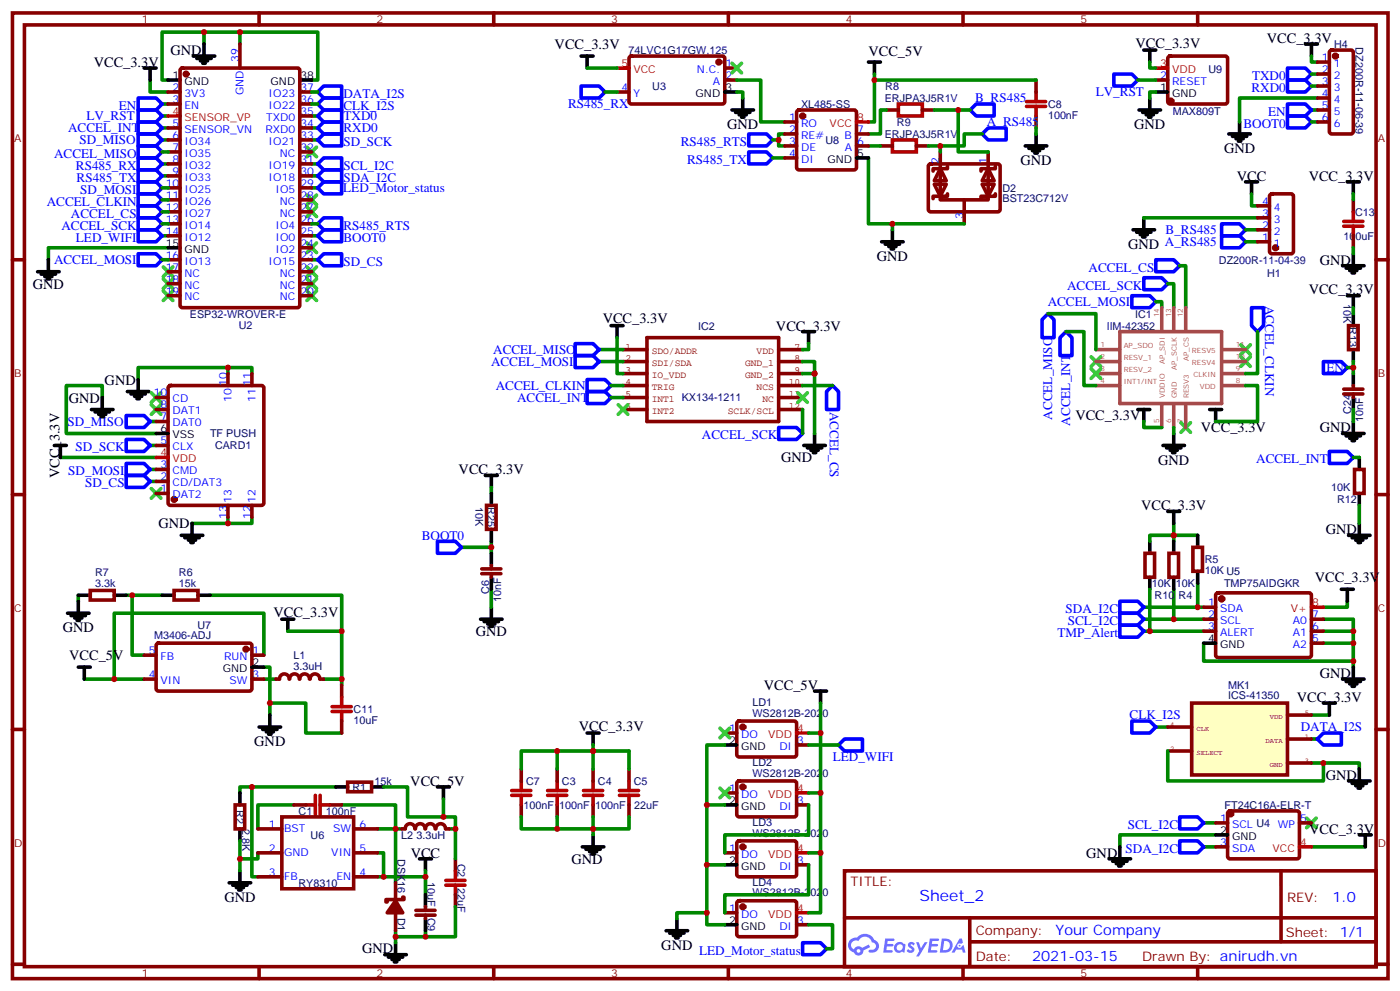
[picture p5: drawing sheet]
<svg xmlns="http://www.w3.org/2000/svg" width="413mm" height="292mm" viewBox="0 0 413 292" stroke-linecap="round" stroke-linejoin="round" font-family="sans-serif">
<g fill="none" stroke="#870000" stroke-width="1.1">
<path d="M3.7 3.8h405.3v284.3h-405.3zM7.2 7.3h398.3v277.3h-398.3zM76.3 3.8v3.5M145.5 3.8v3.5M214.6 3.8v3.5M283.8 3.8v3.5M352.9 3.8v3.5M3.7 76.5h3.5M405.5 76.5h3.5M3.7 145.6h3.5M405.5 145.6h3.5M3.7 214.8h3.5"/>
<path d="M405.5 214.8h3.5M248.8 256.4h156.7v28.2h-156.7zM377.5 256.4v20.9M248.9 270.2h156.5M285.8 277.3h119.6M285.8 270.2v14.2M3.7 283.9h3.5M76.3 284.6v3.5M145.5 284.6v3.5M214.6 284.6v3.5M283.8 284.6v3.5M352.9 284.6v3.5"/>
<path d="M405.5 283.9h3.5"/>
</g>
<g fill="#5487ff">
<path d="M267.8 277.6a1.22 1.22 0 0 1 1.8 .2l-.4 .6a.47 .47 0 0 0-.4-.4 .47 .47 0 0 0-.5 .2l.2 .2a1.14 1.14 0 0 1 .8 1.8 1.14 1.14 0 0 1-2 0l-.2-.2 .5-.6 .7 .5a.29 .29 0 0 0 .4-.3 .29 .29 0 0 0-.3-.3 1.04 1.04 0 0 1-.6-1.7z"/>
<path d="M260.8 276.3h2.4l.3 .2-.1 .5-1.8 .1-.2 .8h1.6l.3 .4-.4 .4h-1.6l-.1 1.1h1.7l.2 .3-.2 .3-2.7 .1z"/>
<path d="M274 276.3h2.3l.4 .2-.2 .5-1.8 .1-.1 .8h1.5l.3 .4-.3 .4h-1.6l-.2 1.1h1.7l.2 .3-.2 .3-2.6 .1z"/>
<path d="M282.7 276.3h.7l.4 1.3-.6 .3a.69 .69 0 0 0-1.1 .3 .69 .69 0 0 0 .5 .9 .69 .69 0 0 0 .9-.6l.4-.2 .6 2.2h-.8l-.2-.9h-1.7l-.5 .9h-.9z"/>
<path d="M270 277.4h.7l.7 1.8 1.1-1.8h.8l-2.5 4.2h-.9l1-1.5z"/>
<path d="M277.5 276.3l-.6 4.2h1.4a2.11 2.11 0 0 0 2.4-2.1 2.11 2.11 0 0 0-2.5-2.1zM278.2 277.1a1.39 1.39 0 0 1 1.7 1.4 1.39 1.39 0 0 1-1.8 1.3h-.2z"/>
<path d="M263.8 277.9a1.54 1.54 0 0 0 0 2.2 1.54 1.54 0 0 0 2.1 .1l.6 .3 .3-2.3-.1-.3h-.5a1.49 1.49 0 0 0-2.4 0zM264.1 278.9a.95 .95 0 0 1 1.9 0 .95 .95 0 0 1-1.9 0z"/>
<path d="M250.6 276.7a2.18 2.18 0 0 0 1 3.7 1.44 1.44 0 0 0 1.7 .9 1.44 1.44 0 0 0 1.1-1.4l2-1.1-.4-.7-1.9 1a1.47 1.47 0 0 0-2.5 .4 1.39 1.39 0 0 1-.6-1.9 1.39 1.39 0 0 1 2-.5 2.12 2.12 0 0 1 2.1-1.3 2.12 2.12 0 0 1 1.9 1.7 1.14 1.14 0 0 1 1.1 1.4 1.14 1.14 0 0 1-1.6 .7 .43 .43 0 0 0-.6 .4 .43 .43 0 0 0 .4 .5 1.98 1.98 0 0 0 2.6-1.2 1.98 1.98 0 0 0-1.3-2.6 3.1 3.1 0 0 0-5.2-.6l-.9 .1zM252.4 280a.55 .55 0 0 1 1.1 0 .55 .55 0 0 1-1.1 0z"/>
<circle cx="282.8" cy="278.4" r=".26"/>
</g>
<path d="M330 177h5.3l1.7 1.8-1.7 1.8h-5.3zM330 184.1h5.3l1.7 1.7-1.7 1.8h-5.3zM330 180.6h5.3l1.7 1.7-1.7 1.8h-5.3zM248.8 217.6h5.3v3.5h-5.3l-1.7-1.7zM333.5 212.3h5.3l1.8 1.8-1.8 1.7h-5.3zM388.2 217.6l1.8-1.8h5.3v3.6h-5.3zM347.6 247.6h5.3l1.8 1.7-1.8 1.8h-5.3zM347.6 240.5h5.3l1.8 1.8-1.8 1.8h-5.3z" fill="none" stroke="#00f" stroke-width="1.1"/>
<path d="M385 240.9l2.8 2.8M387.8 240.9l-2.8 2.8" fill="none" stroke="#3c3" stroke-width="1.1"/>
<g fill="none" stroke="#008700" stroke-width="1.1">
<path d="M345.9 154.1v3.5M352.9 157.6h-7v1.8M337 178.8h17.7M345.9 173.5v8.8M352.9 171.7v7.1M397 177v1.8h-7M337 185.8h17.7M337 182.3h17.7M354.7 189.4v5.3h44.1M390 182.3h8.8v14.1M390 185.8h8.8M390 189.4h8.8"/>
<path d="M340.6 214.1h3.5M386.4 217.6h1.8M386.4 210.5h5.3M386.4 224.6h14.1v1.8M354.7 242.3h3.5M354.7 249.3h3.5M358.2 245.8h-28.2v3.5M386.4 249.3h15.9"/>
</g>
<g fill="none" stroke="#000" stroke-width="1.1">
<path d="M344.1 150.6h3.5M345.9 150.6v3.5M345.9 159.4v3.5M352.9 157.6v3.5M345.9 170v3.5M352.9 168.2v3.5M395.3 173.5h3.5M397 173.5v3.5M354.7 189.4h3.5M395.6 200h6.4M398.8 196.4v3.6M390 207h3.5"/>
<path d="M391.7 207v3.5M396.7 200.7h4.2M397.7 201.4h2.1M398.4 202.1h.7M397.4 229.9h6.3M398.4 230.6h4.3M399.5 231.4h2.1M400.2 232.1h.7M400.5 226.4v3.5M326.8 252.9h6.4M327.9 253.6h4.2M328.9 254.3h2.1"/>
<path d="M329.6 255h.7M330 249.3v3.6M400.5 245.8h3.6M402.3 245.8v3.5"/>
</g>
<path d="M344.5 162.9h2.8v7.1h-2.8zM351.5 161.1h2.8v7.1h-2.8zM354.7 178.8h3.5M358.4 174.8l.5-.2h27.1l.4 .7v17.9l-.7 .4-27.1-.1-.4-.6v-17.6zM354.7 182.3h3.5M354.7 185.8h3.5M386.4 182.3h3.6M386.4 185.8h3.6M386.4 189.4h3.6" fill="none" stroke="#870000" stroke-width="1.1"/>
<circle cx="360" cy="176.3" r=".53" fill="#870000" stroke="#870000" stroke-width="1.1"/>
<path d="M386.4 178.8h3.6" fill="none" stroke="#f00" stroke-width="1.1"/>
<path d="M351.2 207h28.2v21.2h-28.2z" fill="#ffffc2" stroke="#850000" stroke-width="1.1"/>
<g fill="none" stroke="#850000" stroke-width="1.1">
<path d="M190.6 99.4h38.8v24.7h-38.8zM183.6 102.9h7M183.6 113.5h7M183.6 117.1h7M183.6 106.5h7M183.6 110h7M229.4 102.9h7.1M229.4 113.5h7.1M229.4 117.1h7.1M229.4 106.5h7.1M229.4 110h7.1M183.6 120.6h7"/>
<path d="M229.4 120.6h7.1M344.1 214.1h7.1M379.4 210.5h7M379.4 217.6h7M344.1 221.1h7.1M379.4 224.6h7"/>
</g>
<g fill="none" stroke="#870000" stroke-width="1.1">
<path d="M70.7 13v7M185.6 16.7l.5-.2 27 .1 .5 .6-.1 13-.6 .4h-27.1l-.5-.7v-12.7zM344.3 16.7l.5-.2h16.2l.5 .2 .2 .5v12.7l-.2 .5-.5 .2h-16.2l-.5-.2-.2-.5v-12.7zM388.2 18.3h3.5M392 15l.4-.3h5.7l.6 .5 .1 23.5-.5 .7h-5.9l-.6-.4-.1-23.5zM49.5 27.1h3.6M49.5 30.6h3.6M49.5 37.7h3.6M53.3 20.2l.5-.2h33.8l.7 .5v69.4l-.4 .6-34.1 .1-.7-.5v-69.4zM88.3 27.1h3.6M88.3 30.6h3.6M88.3 34.1h3.6"/>
<path d="M88.3 37.7h3.6M181.8 27.1h3.5M213.6 20h3.5M213.6 23.6h3.5M231.2 35.9h3.5M231.2 39.4h3.5M235 32.6l.4-.2h16.3l.5 .2 .2 .5v16.2l-.3 .5-.4 .2h-16.3l-.5-.2-.2-.5v-16.2zM252.4 39.4h3.5M261.2 32.4h3.5M271.8 32.4h3.5M305.3 23.6v3.5M305.3 34.1v3.6"/>
<path d="M340.6 23.6h3.5M388.2 32.4h3.5M388.2 21.8h3.5M388.2 25.3h3.5M388.2 28.9h3.5M388.2 35.9h3.5M49.5 41.2h3.6M49.5 44.7h3.6M49.5 48.3h3.6M49.5 51.8h3.6M49.5 55.3h3.6M49.5 58.8h3.6"/>
<path d="M88.3 41.2h3.6M88.3 44.7h3.6M88.3 48.3h3.6M88.3 51.8h3.6M88.3 55.3h3.6M88.3 58.8h3.6M231.2 43h3.5M231.2 46.5h3.5M252.4 43h3.5M259.4 43h3.6M270 43h3.5M273.8 48.5l.4-.2h20.1l.4 .7-.1 12.9-.6 .5-20-.1-.5-.6v-12.7z"/>
<path d="M275.3 54.3h3.5l-1.7 3.5zM277.1 49.7l1.7 3.5h-3.5zM277.1 44.7v14.1h14.1v-14.1M279.2 57.1v.7h-4.2v.7M279.2 49v.7h-4.2v.7M284.1 58.8v7.1M289.4 54.3h3.5l-1.7 3.5zM291.2 49.7l1.7 3.5h-3.5zM293.3 57.1v.7h-4.2v.7M293.3 49v.7h-4.2v.7M374.3 57.3l.5-.2h5.6l.7 .4v16.5l-.4 .7h-5.9l-.7-.4v-16.5zM398.8 58.8v3.6"/>
<path d="M49.5 62.4h3.6M49.5 65.9h3.6M49.5 69.4h3.6M49.5 76.5h3.6M88.3 62.4h3.6M88.3 65.9h3.6M88.3 69.4h3.6M88.3 73h3.6M88.3 76.5h3.6M370.6 71.2h3.5M370.6 67.7h3.5M370.6 64.1h3.5"/>
<path d="M370.6 60.6h3.5M398.8 69.4v3.6M49.5 80h3.6M49.5 83.5h3.6M49.5 87.1h3.6M88.3 80h3.6M88.3 83.5h3.6M88.3 87.1h3.6M397.4 95.9h2.8v7h-2.8zM46 117.1h3.5M49.8 113.7l.4-.2h26.8l.5 .2 .3 .5v33.9l-.3 .5-.5 .2h-26.8l-.5-.2-.2-.5v-33.9zM67.2 110v3.5"/>
<path d="M74.2 110v3.5M396 114.6h5.6M396 116h5.6M398.8 113.5v1.1M398.8 116v1.1M46 138.2h3.5M46 131.2h3.5M46 124.1h3.5M46 120.6h3.5M399.1 138.2h2.9v7.1h-2.9zM46 145.3h3.5M46 141.7h3.5"/>
<path d="M67.2 148.8v3.5M74.2 148.8v3.5M143.4 148.8h2.8v7.1h-2.8zM26.6 173.8h7.1v2.9h-7.1zM51.3 173.8h7v2.9h-7zM142 167.5h5.6M142 168.9h5.6M144.8 166.4v1.1M144.8 168.9v1.1M337.4 162.9h2.8v7.1h-2.8zM42.5 192.9h3.5M42.5 200h3.5"/>
<path d="M46.2 189.6l.5-.2h27.1l.4 .7v13l-.7 .4-27.1-.1-.4-.6v-12.7zM74.2 192.9h3.6M74.2 200h3.6M85.2 199.9a1.41 1.41 0 0 0-1.4-1.5 1.41 1.41 0 0 0-1.4 1.5l-1.1 .1M85.4 199.9a1.41 1.41 0 0 1 1.4-1.5 1.41 1.41 0 0 1 1.4 1.5M88.4 199.9a1.41 1.41 0 0 1 1.4-1.5 1.41 1.41 0 0 1 1.4 1.5M91.4 199.9a1.41 1.41 0 0 1 1.4-1.5 1.41 1.41 0 0 1 1.4 1.5M94.3 200h1.1M100.7 201.7v3.5M100.7 212.3v3.5M213.6 215.8h3.5M217.3 212.5l.5-.2 16.5 .1 .4 .6v9.5l-.7 .4-16.5-.1-.4-.6v-9.2z"/>
<path d="M234.7 219.4h3.6M69.3 237h2.8v7.1h-2.8zM86.6 237h3.5M97.2 237h3.5M102.4 230.3h7.1v2.8h-7.1zM153.6 226.4v3.5M153.6 237v3.5M164.2 226.4v3.5M164.2 237v3.5M174.8 226.4v3.5M174.8 237v3.5M185.3 226.4v3.5"/>
<path d="M185.3 237v3.5M213.6 233.5h3.5M217.3 230.1l.5-.2 16.5 .1 .4 .6v9.5l-.7 .4h-16.5l-.4-.7v-9.2zM234.7 237h3.6M362 239l.4-.2h20.1l.4 .7-.1 12.9-.6 .5-20-.1-.5-.6v-12.7zM76 251.1h7M76 244.1h7M76 258.2h7M83 240.5h21.2v21.2h-21.2zM104.2 251.1h7.1M104.2 244.1h7.1M104.2 258.2h7.1"/>
<path d="M116.6 259.9v5.3M122.2 244a1.41 1.41 0 0 0-1.4-1.5 1.41 1.41 0 0 0-1.4 1.5l-1.1 .1M122.4 244a1.41 1.41 0 0 1 1.4-1.5 1.41 1.41 0 0 1 1.4 1.5M125.4 244a1.41 1.41 0 0 1 1.4-1.5 1.41 1.41 0 0 1 1.4 1.5M128.4 244a1.41 1.41 0 0 1 1.5-1.5 1.41 1.41 0 0 1 1.4 1.5M131.4 244.1h1M134.2 252.9v3.5M213.6 251.1h3.5M217.3 247.8l.5-.2h16.5l.4 .7v9.4l-.7 .5-16.5-.1-.4-.6v-9.2zM234.7 254.6h3.6M358.2 242.3h3.5M358.2 249.3h3.5"/>
<path d="M382.9 242.3h3.5M116.6 268.7v5.3M118.7 264.2h.3v.7h-5.3v.7h.4M122.6 268h5.6M122.6 269.5h5.6M125.4 267v1M125.4 269.5v1M134.2 263.5v3.5M213.6 268.7h3.5M217.3 265.4l.5-.2 16.5 .1 .4 .6v9.5l-.7 .4-16.5-.1-.4-.6v-9.2zM234.7 272.3h3.6"/>
</g>
<g fill="#870000" stroke="#870000" stroke-width="1.1">
<path d="M116.6 265.2l2.1 3.5h-4.6z"/>
<circle cx="362.6" cy="239.6" r=".53"/>
<circle cx="218.9" cy="231.7" r=".53"/>
<circle cx="218.9" cy="249.3" r=".53"/>
<circle cx="218.9" cy="267" r=".53"/>
<circle cx="218.9" cy="214.1" r=".53"/>
<circle cx="211.8" cy="18.3" r=".53"/>
<circle cx="72.5" cy="191.1" r=".53"/>
<circle cx="345" cy="29.7" r=".53"/>
<circle cx="54.8" cy="21.8" r=".53"/>
<circle cx="51.3" cy="147" r=".53"/>
<circle cx="393.5" cy="16.5" r=".53"/>
<circle cx="375.8" cy="73" r=".53"/>
<circle cx="236.5" cy="34.1" r=".53"/>
</g>
<g fill="none" stroke="#000" stroke-width="1.1">
<path d="M56.9 16.5h6.4M58 17.2h4.2M59.1 17.9h2.1M59.8 18.6h.7M60.1 13v3.5M171.2 16.5h3.6M173 16.5v3.5M255.9 18.3h3.5M257.7 18.3v3.5M337 14.7h3.6M338.8 14.7v3.6M384.7 13h3.5"/>
<path d="M386.4 13v3.5M42.5 20h3.5M44.2 20v3.6M49.5 23.6h3.6M88.3 23.6h3.6M213.6 27.1h3.5M215.7 32.4h6.3M216.7 33.1h4.3M217.8 33.8h2.1M218.5 34.5h.7M218.9 28.9v3.5M305.3 39.4v3.6"/>
<path d="M335.6 32.4h6.4M336.7 33.1h4.2M337.7 33.8h2.2M338.5 34.5h.7M338.8 28.9v3.5M340.6 27.1h3.5M362.1 39.4h6.3M365.3 35.9v3.5M252.4 46.5h3.5M302.1 43h6.4M303.2 43.7h4.2M304.2 44.4h2.2"/>
<path d="M304.9 45.1h.7M363.1 40.1h4.3M364.2 40.9h2.1M364.9 41.6h.7M367 53.6h3.6M368.8 53.6v3.5M397 53.6h3.5M398.8 53.6v3.5M14.3 76.5v3.5M49.5 73h3.6M259.8 71.2h6.3M260.8 71.9h4.3"/>
<path d="M261.9 72.6h2.1M262.6 73.3h.7M263 67.7v3.5M333.9 67.7h6.3M334.9 68.4h4.3M336 69.1h2.1M336.7 69.8h.7M337 64.1v3.6M395.6 78.2h6.4M396.7 79h4.2M397.7 79.7h2.1M398.8 74.7v3.5"/>
<path d="M11.1 80h6.3M12.1 80.7h4.3M13.2 81.4h2.1M13.9 82.1h.7M180.1 95.9h3.5M181.8 95.9v3.5M236.5 97.6h3.5M238.3 97.6v3.6M397 87.1h3.5M398.4 80.4h.7M398.8 87.1v3.5M398.8 92.4v3.5"/>
<path d="M30.1 117.1v3.5M37.5 115.3h6.4M38.6 116h4.2M39.7 116.7h2.1M40.4 117.4h.7M40.7 111.8v3.5M398.8 102.9v3.6M398.8 110v3.5M398.8 117.1v3.5M16 131.2h3.5M17.8 131.2v3.5M27 120.6h6.3"/>
<path d="M28 121.3h4.2M29.1 122h2.1M29.8 122.7h.7M46 127.6h3.5M143 140h3.5M144.8 140v3.5M236.9 131.2h6.3M237.9 131.9h4.2M239 132.6h2.1M239.7 133.3h.7M240 127.6v3.6M335.3 120.6h3.5"/>
<path d="M337 120.6v3.5M342.7 131.2h6.3M343.7 131.9h4.3M344.8 132.6h2.1M345.5 133.3h.7M345.9 127.6v3.6M356.4 120.6h3.6M358.2 120.6v3.5M395.6 127.6h6.4M396.7 128.3h4.2M397.7 129h2.1M398.4 129.8h.7"/>
<path d="M398.8 124.1v3.5M400.5 134.7v3.5M53.4 157.6h6.4M54.5 158.3h4.2M55.5 159h2.1M56.2 159.7h.7M56.6 154.1v3.5M144.8 145.3v3.5M144.8 155.9v3.5M338.8 159.4v3.5M397.4 157.6h6.3M398.4 158.3h4.3"/>
<path d="M399.5 159h2.1M400.2 159.7h.7M400.5 145.3v3.5M400.5 154.1v3.5M23.1 177v3.6M23.1 175.3h3.5M33.7 175.3h3.5M47.8 175.3h3.5M58.3 175.3h3.6M144.8 162.9v3.5M144.8 170v3.5M144.8 178.8v3.5"/>
<path d="M338.8 170v3.5M19.9 180.6h6.3M21 181.3h4.2M22 182h2.1M22.7 182.7h.7M23.1 196.4h3.5M24.8 196.4v3.6M74.2 196.4h3.6M83 182.3h3.6M84.8 182.3v3.5M141.6 182.3h6.4M142.7 183h4.2"/>
<path d="M143.7 183.7h2.1M144.4 184.4h.7M76.3 214.1h6.4M77.4 214.8h4.2M78.5 215.5h2.1M79.2 216.2h.7M79.5 210.5v3.6M173 215.8h3.5M174.8 215.8v3.6M213.6 219.4h3.5M240 203.5h3.6M241.8 203.5v3.5"/>
<path d="M70.7 233.5v3.5M98.9 231.7h3.5M109.5 231.7h3.5M128.9 231.7h3.5M130.7 231.7v3.5M213.6 237h3.5M67.5 259.9h6.4M70.7 244.1v3.5M70.7 256.4v3.5M123.6 252.9h3.5M125.4 252.9v3.5M171.6 249.3h6.3"/>
<path d="M172.6 250h4.3M173.7 250.8h2.1M174.4 251.5h.7M174.8 245.8v3.5M213.6 254.6h3.5M358.2 245.8h3.5M68.6 260.6h4.2M69.6 261.3h2.2M70.3 262h.7M116.6 277.6v3.5M125.4 263.5v3.5M125.4 270.5v3.5"/>
<path d="M196.3 274h6.3M197.3 274.7h4.3M198.4 275.4h2.1M199.1 276.2h.7M199.5 270.5v3.5M213.6 272.3h3.5M113.4 281.1h6.3M114.4 281.8h4.3M115.5 282.5h2.1M116.2 283.2h.7"/>
</g>
<path d="M49.5 34.1h3.6M181.8 20h3.5M252.4 35.9h3.5M340.6 20h3.5M46 134.7h3.5M234.7 215.8h3.6M234.7 233.5h3.6M234.7 251.1h3.6M382.9 249.3h3.5M234.7 268.7h3.6" fill="none" stroke="#f00" stroke-width="1.1"/>
<g fill="none" stroke="#008700" stroke-width="1.1">
<path d="M60.1 9.5h10.6v3.5M60.1 13v-3.5h-12.3v14.1h1.7M70.7 9.5h22.9v14.1h-1.7M338.8 18.3v1.7h1.8M386.4 16.5v1.8h1.8M44.2 23.6v3.5h5.3M47.8 37.7h1.7M47.8 34.1h1.7M47.8 30.6h1.7M91.9 27.1h1.7M91.9 37.7h1.7M91.9 34.1h1.7"/>
<path d="M91.9 30.6h1.7M173 20h8.8M178.3 27.1h3.5M217.1 27.1h1.8v1.8M217.1 23.6h7.1v12.3h7M231.2 39.4h-1.8v3.6h1.8M257.7 21.8v14.1h-1.8M257.7 23.6h47.6M261.2 32.4h-1.8v7h-3.5M275.3 32.4h10.6M282.4 32.4v12.3h8.8M289.4 39.4h-5.3v3.6h-10.6"/>
<path d="M305.3 37.7v1.7M335.3 23.6h5.3M340.6 27.1h-1.8v1.8M386.4 32.4h1.8M386.4 21.8h1.8M386.4 25.3h1.8M386.4 35.9h1.8M388.2 28.9h-22.9v7M47.8 41.2h1.7M47.8 55.3h1.7M47.8 51.8h1.7M47.8 48.3h1.7"/>
<path d="M47.8 44.7h1.7M47.8 58.8h1.7M91.9 41.2h1.7M91.9 55.3h1.7M91.9 51.8h1.7M91.9 48.3h1.7M227.7 41.2h1.7M227.7 46.5h3.5M255.9 46.5v19.4h28.2M255.9 43h3.5M277.1 43v1.7M368.8 57.1v3.5h1.8"/>
<path d="M398.8 57.1v1.7M47.8 76.5h1.7M47.8 69.4h1.7M47.8 62.4h1.7M47.8 65.9h1.7M49.5 73h-35.2v3.5M91.9 76.5h1.7M91.9 69.4h1.7M91.9 65.9h1.7M263 65.9v1.8M337 64.1h33.6M347.6 78.2h1.8v12.4"/>
<path d="M367 67.7h3.6M367 71.2h3.6M398.8 73v1.7M181.8 99.4v10.6h1.8M308.8 92.4h14.1v10.5M314.1 97.6h5.3v15.9h3.5M340.6 88.8h1.7v1.8M344.1 83.5h1.8v7.1M370.6 97.6v12.4h-3.6M398.8 90.6v1.8M30.1 117.1v-3.6h-10.6v14.1h26.5M67.2 108.2h7v1.8"/>
<path d="M67.2 110v-1.8h-26.5v3.6M176.5 102.9h7.1M176.5 106.5h7.1M180.1 113.5h3.5M180.1 117.1h3.5M236.5 106.5h3.5v3.5h-3.5M236.5 113.5h8.8M238.3 101.2v1.7h-1.8M240 110v17.6M367 113.5h3.6v10.6h-12.4M397 108.2h1.8M398.8 106.5v3.5"/>
<path d="M17.8 134.7h28.2M44.2 138.2h1.8M44.2 131.2h1.8M44.2 124.1h1.8M236.5 120.6v7M337 124.1v1.8h5.3M345.9 125.9v1.7M398.8 134.7h1.7M398.8 120.6v3.5M44.2 141.7h1.8M67.2 152.3v1.8M74.2 152.3v1.8h-17.6"/>
<path d="M144.8 143.5v1.8M144.8 159.4v3.5M345.9 157.6h-7.1v1.8M400.5 148.8v5.3M23.1 175.3v1.7M37.2 175.3h10.6M38.9 175.3v17.6h3.6M61.9 175.3h38.8v24.7M136 161.1h8.8M144.8 173.5v5.3M338.8 173.5v12.3M24.8 200h8.9"/>
<path d="M77.8 196.4h1.7v14.1M77.8 192.9v-12.3h-44.1v19.4h8.8M77.8 200h3.5M84.8 185.8h15.9M95.4 200h5.3M100.7 200v1.7M79.5 207h10.6v8.8h10.6M174.8 219.4v7M213.6 219.4h-5.3v49.3h-8.8v1.8M238.3 215.8h3.5v52.9h-3.5M238.3 219.4h8.8M241.8 207v8.8"/>
<path d="M74.2 231.7v26.5h1.8M86.6 237h-10.6v7.1M98.9 231.7h-28.2v1.8M100.7 237h15.9v22.9M113 231.7h7.1v8.8h14.1v3.6M130.7 235.2v5.3M164.2 226.4v-5.3h21.1v5.3M164.2 221.1h-10.6v5.3M208.3 237h5.3M238.3 237v8.8h-24.7v5.3M238.3 233.5h3.5M344.1 221.1v8.8h45.9v-5.3"/>
<path d="M70.7 247.6v5.3h5.3v-1.8M70.7 252.9v3.5M111.3 251.1h1.7v7.1h-1.7M111.3 244.1h7M113 258.2h12.4M125.4 256.4v7.1M132.4 244.1h1.8v8.8M153.6 240.5v3.6h10.6M164.2 240.5v3.6h21.1v-3.6M174.8 240.5v5.3M208.3 254.6h5.3M238.3 254.6v8.9h-24.7v5.2"/>
<path d="M238.3 251.1h3.5M116.6 274v3.6M125.4 274v1.8h-8.8M134.2 267v8.8h-8.8M208.3 268.7v3.6h5.3M238.3 272.3h7v7h-1.7"/>
</g>
<g fill="none" stroke="#00f" stroke-width="1.1">
<path d="M40.7 39.4h5.3l1.8 1.8-1.8 1.8h-5.3zM40.7 28.9h5.3l1.8 1.7-1.8 1.8h-5.3zM40.7 32.4h5.3l1.8 1.7-1.8 1.8h-5.3zM40.7 35.9h5.3l1.8 1.8-1.8 1.7h-5.3zM93.6 37.7l1.8-1.8h5.3v3.5h-5.3zM93.6 30.6l1.8-1.7h5.3v3.5h-5.3zM93.6 27.1l1.8-1.8h5.3v3.6h-5.3zM95.4 39.4h5.3v3.6h-5.3l-1.8-1.8zM95.4 32.4h5.3v3.5h-5.3l-1.8-1.8zM171.2 25.3h5.3l1.8 1.8-1.8 1.8h-5.3zM220.6 39.4h5.3l1.8 1.8-1.8 1.8h-5.3zM287.7 30.6h5.2v3.5h-5.2l-1.8-1.7z"/>
<path d="M291.2 37.7h5.3v3.5h-5.3l-1.8-1.8zM328.2 21.8h5.3l1.8 1.8-1.8 1.7h-5.3zM379.4 30.6h5.3l1.7 1.8-1.7 1.7h-5.3zM379.4 34.1h5.3l1.7 1.8-1.7 1.8h-5.3zM379.4 23.6h5.3l1.7 1.7-1.7 1.8h-5.3zM379.4 20h5.3l1.7 1.8-1.7 1.8h-5.3zM40.7 53.6h5.3l1.8 1.7-1.8 1.8h-5.3zM40.7 50h5.3l1.8 1.8-1.8 1.8h-5.3zM40.7 46.5h5.3l1.8 1.8-1.8 1.7h-5.3zM40.7 43h5.3l1.8 1.7-1.8 1.8h-5.3zM40.7 57.1h5.3l1.8 1.7-1.8 1.8h-5.3zM95.4 53.6h5.3v3.5h-5.3l-1.8-1.8z"/>
<path d="M95.4 46.5h5.3v3.5h-5.3l-1.8-1.7zM95.4 50h5.3v3.6h-5.3l-1.8-1.8zM220.6 44.7h5.3l1.8 1.8-1.8 1.8h-5.3zM40.7 67.7h5.3l1.8 1.7-1.8 1.8h-5.3zM40.7 74.7h5.3l1.8 1.8-1.8 1.7h-5.3zM40.7 60.6h5.3l1.8 1.8-1.8 1.7h-5.3zM40.7 64.1h5.3l1.8 1.8-1.8 1.8h-5.3zM95.4 74.7h5.3v3.5h-5.3l-1.8-1.7zM95.4 67.7h5.3v3.5h-5.3l-1.8-1.8zM95.4 64.1h5.3v3.6h-5.3l-1.8-1.8zM340.6 76.5h5.3l1.7 1.7-1.7 1.8h-5.3zM360 65.9h5.3l1.7 1.8-1.7 1.7h-5.3z"/>
<path d="M360 69.4h5.3l1.7 1.8-1.7 1.8h-5.3zM308.8 92.4l1.8 1.7v5.3h-3.5v-5.3zM314.1 97.6l1.8 1.8v5.3h-3.6v-5.3zM333.5 87.1h5.3l1.8 1.7-1.8 1.8h-5.3zM337 81.8h5.3l1.8 1.7-1.8 1.8h-5.3zM368.8 90.6h3.5v5.3l-1.7 1.7-1.8-1.7zM169.5 104.7h5.3l1.7 1.8-1.7 1.7h-5.3zM169.5 101.2h5.3l1.7 1.7-1.7 1.8h-5.3zM173 115.3h5.3l1.8 1.8-1.8 1.7h-5.3zM173 111.8h5.3l1.8 1.7-1.8 1.8h-5.3zM245.3 113.5l1.8 1.8v5.3h-3.5v-5.3zM390 106.5h5.3l1.7 1.7-1.7 1.8h-5.3z"/>
<path d="M37.2 140h5.3l1.7 1.7-1.7 1.8h-5.3zM37.2 136.5h5.3l1.7 1.7-1.7 1.8h-5.3zM37.2 129.4h5.3l1.7 1.8-1.7 1.7h-5.3zM37.2 122.3h5.3l1.7 1.8-1.7 1.8h-5.3zM229.4 125.9h5.3l1.8 1.7-1.8 1.8h-5.3zM391.7 132.9h5.3l1.8 1.8-1.8 1.8h-5.3zM128.9 159.4h5.3l1.8 1.7-1.8 1.8h-5.3zM236.5 277.6h5.3l1.8 1.7-1.8 1.8h-5.3z"/>
</g>
<g fill="none" stroke="#a10000" stroke-width="1.1">
<path d="M264.7 30.6h7.1v3.5h-7.1zM302.5 31.3h5.6M302.5 29.9h5.6M305.3 27.1v2.8M305.3 31.3v2.8M263 41.2h7v3.5h-7zM396 65.2h5.6M396 66.6h5.6M398.8 62.4v2.8M398.8 66.6v2.8M97.9 208.1h5.6M97.9 209.5h5.6"/>
<path d="M100.7 205.2v2.9M100.7 209.5v2.8M90.1 237h2.8M92.9 234.2v5.6M94.3 237h2.9M94.3 234.2v5.6M150.8 234.2h5.6M150.8 232.8h5.6M153.6 229.9v2.9M153.6 234.2v2.8M161.4 234.2h5.6M161.4 232.8h5.6"/>
<path d="M164.2 229.9v2.9M164.2 234.2v2.8M171.9 234.2h5.7M171.9 232.8h5.7M174.8 229.9v2.9M174.8 234.2v2.8M182.5 234.2h5.7M182.5 232.8h5.7M185.3 229.9v2.9M185.3 234.2v2.8M131.4 259.2h5.6M134.2 256.4v2.8"/>
<path d="M131.4 260.6h5.6M134.2 260.6v2.9"/>
</g>
<g fill="none" stroke="#3c3" stroke-width="1.1">
<path d="M215.7 18.6l2.8 2.8M218.5 18.6l-2.8 2.8M90.5 57.4l2.8 2.9M90.5 43.3l2.8 2.8M93.3 57.4l-2.8 2.9M93.3 43.3l-2.8 2.8M48.1 78.6l2.8 2.8M50.9 78.6l-2.8 2.8M90.5 71.5l2.8 2.9M90.5 61l2.8 2.8M90.5 78.6l2.8 2.8M93.3 71.5l-2.8 2.9"/>
<path d="M93.3 61l-2.8 2.8M93.3 78.6l-2.8 2.8M48.1 85.7l2.8 2.8M48.1 82.1l2.8 2.8M50.9 85.7l-2.8 2.8M50.9 82.1l-2.8 2.8M90.5 85.7l2.8 2.8M90.5 82.1l2.8 2.8M93.3 85.7l-2.8 2.8M93.3 82.1l-2.8 2.8M44.6 119.2l2.8 2.8M44.6 115.6l2.8 2.9"/>
<path d="M47.4 119.2l-2.8 2.8M47.4 115.6l-2.8 2.9M182.2 119.2l2.8 2.8M185 119.2l-2.8 2.8M235.1 115.6l2.8 2.9M237.9 115.6l-2.8 2.9M321.5 105.1l2.8 2.8M321.5 108.6l2.8 2.8M324.3 105.1l-2.8 2.8M324.3 108.6l-2.8 2.8M365.6 101.5l2.8 2.9M365.6 105.1l2.8 2.8"/>
<path d="M368.4 101.5l-2.8 2.9M368.4 105.1l-2.8 2.8M348 124.5l2.8 2.8M350.8 124.5l-2.8 2.8M44.6 143.9l2.8 2.8M47.4 143.9l-2.8 2.8M212.2 214.4l2.8 2.8M215 214.4l-2.8 2.8M212.2 232.1l2.8 2.8M215 232.1l-2.8 2.8"/>
</g>
<g fill="none" stroke="#a64a4a" stroke-width="1.1">
<path d="M330 97.6h30v21.2h-30zM342.3 90.6v6.9M345.9 90.6v6.9M349.4 90.6v6.9M322.9 102.9h7M322.9 106.5h7M322.9 110h7M322.9 113.5h7M342.3 118.9v7M345.9 118.9v7M349.4 118.9v7M360.1 102.9h6.9"/>
<path d="M360.1 106.5h6.9M360.1 110h6.9M360.1 113.5h6.9"/>
</g>
<g fill="#c00">
<circle cx="345.9" cy="182.3" r=".88"/>
<circle cx="398.8" cy="194.7" r=".88"/>
<circle cx="398.8" cy="189.4" r=".88"/>
<circle cx="398.8" cy="185.8" r=".88"/>
<circle cx="174.8" cy="244.1" r=".88"/>
<circle cx="164.2" cy="244.1" r=".88"/>
<circle cx="208.3" cy="254.6" r=".88"/>
<circle cx="208.3" cy="237" r=".88"/>
<circle cx="208.3" cy="268.7" r=".88"/>
<circle cx="241.8" cy="251.1" r=".88"/>
<circle cx="241.8" cy="233.5" r=".88"/>
<circle cx="241.8" cy="215.8" r=".88"/>
<circle cx="229.4" cy="41.2" r=".88"/>
<circle cx="263" cy="65.9" r=".88"/>
<circle cx="257.7" cy="23.6" r=".88"/>
<circle cx="116.6" cy="244.1" r=".88"/>
<circle cx="113" cy="258.2" r=".88"/>
<circle cx="116.6" cy="275.8" r=".88"/>
<circle cx="33.7" cy="200" r=".88"/>
<circle cx="100.7" cy="200" r=".88"/>
<circle cx="38.9" cy="175.3" r=".88"/>
<circle cx="100.7" cy="185.8" r=".88"/>
<circle cx="79.5" cy="207" r=".88"/>
<circle cx="352.9" cy="178.8" r=".88"/>
<circle cx="345.9" cy="157.6" r=".88"/>
<circle cx="338.8" cy="185.8" r=".88"/>
<circle cx="390" cy="224.6" r=".88"/>
<circle cx="125.4" cy="275.8" r=".88"/>
<circle cx="125.4" cy="258.2" r=".88"/>
<circle cx="70.7" cy="252.9" r=".88"/>
<circle cx="74.2" cy="231.7" r=".88"/>
<circle cx="134.2" cy="244.1" r=".88"/>
<circle cx="130.7" cy="240.5" r=".88"/>
<circle cx="398.8" cy="108.2" r=".88"/>
<circle cx="70.7" cy="9.5" r=".88"/>
<circle cx="60.1" cy="9.5" r=".88"/>
<circle cx="67.2" cy="108.2" r=".88"/>
<circle cx="67.2" cy="154.1" r=".88"/>
<circle cx="240" cy="110" r=".88"/>
<circle cx="174.8" cy="221.1" r=".88"/>
<circle cx="164.2" cy="221.1" r=".88"/>
<circle cx="282.4" cy="32.4" r=".88"/>
<circle cx="277.1" cy="43" r=".88"/>
<circle cx="144.8" cy="161.1" r=".88"/>
</g>
<text font-size="4.6" fill="#00f" x="270.9" y="265.4">Sheet_2</text>
<g font-size="4.2">
<text x="50.2" y="16.2">GND</text>
<text x="163.4" y="14.5">VCC_3.3V</text>
<text x="255.9" y="16.5">VCC_5V</text>
<text x="334.6" y="14">VCC_3.3V</text>
<text x="373.3" y="12.7">VCC_3.3V</text>
<text x="27.6" y="19.7">VCC_3.3V</text>
<text x="214.3" y="38">GND</text>
<text x="334.2" y="38">GND</text>
<text x="360.7" y="45.1">GND</text>
<text x="300.7" y="48.6">GND</text>
<text x="364.4" y="53.3">VCC</text>
<text x="385.6" y="53.2">VCC_3.3V</text>
<text x="258.4" y="76.8">GND</text>
<text x="332.5" y="73.3">GND A_RS485</text>
<text x="388.9" y="77.9">GND</text>
<text x="9.7" y="85">GND</text>
<text x="385.6" y="86.7">VCC_3.3V</text>
<text x="177.6" y="95.2">VCC_3.3V</text>
<text x="228.7" y="97.4">VCC_3.3V</text>
<text x="30.8" y="113.2">GND</text>
<text x="20.3" y="118.5">GND</text>
<text x="316.9" y="123.8">VCC_3.3V</text>
<text x="353.9" y="127.3">VCC_3.3V</text>
<text x="388.9" y="127.3">GND</text>
<text x="230.2" y="136.2">GND</text>
<text x="341.3" y="136.8">GND</text>
<text x="17.5" y="140.8" transform="rotate(-90 17.5 140.8)">VCC_3.3V</text>
<text x="135.2" y="139.6">VCC_3.3V</text>
<text x="46.7" y="155.6">GND</text>
<text x="336.3" y="150.2">VCC_3.3V</text>
<text x="390.6" y="157.3">GND</text>
<text x="387.5" y="171.5">VCC_3.3V</text>
<text x="80.6" y="181.6">VCC_3.3V</text>
<text x="18.5" y="186.2">GND</text>
<text x="140.2" y="187.3">GND</text>
<text x="20.4" y="194.3">VCC_5V</text>
<text x="225.1" y="203.1">VCC_5V</text>
<text x="388.9" y="199.6">GND</text>
<text x="382.1" y="206.7">VCC_3.3V</text>
<text x="170.5" y="215.1">VCC_3.3V</text>
<text x="74.9" y="219.7">GND</text>
<text x="120.9" y="231.4">VCC_5V</text>
<text x="390.7" y="229.7">GND</text>
<text x="385.8" y="245.5">VCC_3.3V</text>
<text x="121" y="252.5">VCC</text>
<text x="168.4" y="254.3">GND</text>
<text x="320.1" y="252.5">GND</text>
<text x="66.1" y="265.6">GND</text>
<text x="106.7" y="280.7">GND</text>
<text x="194.9" y="279.7">GND</text>
</g>
<g font-size="4.2" fill="#00f">
<text x="392.6" y="265.7">1.0</text>
<text x="311" y="275.2">Your Company</text>
<text x="304.1" y="283">2021-03-15</text>
</g>
<g font-size="3.9" fill="#00f">
<text x="369" y="23.6">TXD0</text>
<text x="101.2" y="28.9">DATA_I2S</text>
<text x="322.9" y="28.4">LV_RST</text>
<text x="368.8" y="27.1">RXD0</text>
<text x="25.5" y="35.4">LV_RST</text>
<text x="35" y="32.4">EN</text>
<text x="101.2" y="35.2">TXD0</text>
<text x="101.2" y="32.4">CLK_I2S</text>
<text x="167.4" y="31.9">RS485_RX</text>
<text x="287.4" y="30.1">B_RS485</text>
<text x="373.7" y="34.1">EN</text>
<text x="20.1" y="38.9">ACCEL_INT</text>
<text x="101.2" y="38.7">RXD0</text>
<text x="290.8" y="37.2">A_RS485</text>
<text x="366.4" y="37.7">BOOT0</text>
<text x="15.9" y="46.5">ACCEL_MISO</text>
<text x="23.4" y="42.5">SD_MISO</text>
<text x="101.2" y="43">SD_SCK</text>
<text x="200.6" y="43">RS485_RTS</text>
<text x="22.4" y="50">RS485_RX</text>
<text x="22.6" y="53.6">RS485_TX</text>
<text x="101.2" y="50">SCL_I2C</text>
<text x="101.2" y="53.6">SDA_I2C</text>
<text x="202.5" y="48.3">RS485_TX</text>
<text x="23.7" y="57.1">SD_MOSI</text>
<text x="101.2" y="56.6">LED_Motor_status</text>
<text x="13.8" y="60.6">ACCEL_CLKIN</text>
<text x="20.9" y="64.1">ACCEL_CS</text>
<text x="18.1" y="67.7">ACCEL_SCK</text>
<text x="22.4" y="71.2">LED_WIFI</text>
<text x="101.2" y="71.2">BOOT0</text>
<text x="101.2" y="67.7">RS485_RTS</text>
<text x="343.5" y="68.9">B_RS485</text>
<text x="15.9" y="77.7">ACCEL_MOSI</text>
<text x="101.2" y="78.2">SD_CS</text>
<text x="320.8" y="80">ACCEL_CS</text>
<text x="314.4" y="85.3">ACCEL_SCK</text>
<text x="308.7" y="90.1">ACCEL_MOSI</text>
<text x="372.8" y="90.1" transform="rotate(90 372.8 90.1)">ACCEL_CLKIN</text>
<text x="144.7" y="107.7">ACCEL_MOSI</text>
<text x="145.3" y="104.2">ACCEL_MISO</text>
<text x="390.8" y="109.5">EN</text>
<text x="146.1" y="114.8">ACCEL_CLKIN</text>
<text x="152.4" y="118.3">ACCEL_INT</text>
<text x="19.9" y="125.4">SD_MISO</text>
<text x="244.6" y="121.3" transform="rotate(90 244.6 121.3)">ACCEL_CS</text>
<text x="310.1" y="123.6" transform="rotate(-90 310.1 123.6)">ACCEL_MISO</text>
<text x="315.4" y="125.3" transform="rotate(-90 315.4 125.3)">ACCEL_INT</text>
<text x="206.8" y="129.4">ACCEL_SCK</text>
<text x="22.3" y="132.9">SD_SCK</text>
<text x="370.2" y="136.5">ACCEL_INT</text>
<text x="20.1" y="140">SD_MOSI</text>
<text x="25.1" y="143.5">SD_CS</text>
<text x="124.3" y="158.9">BOOT0</text>
<text x="314" y="180.6">SDA_I2C</text>
<text x="314.7" y="184.1">SCL_I2C</text>
<text x="311.6" y="187.6">TMP_Alert</text>
<text x="332.9" y="211.8">CLK_I2S</text>
<text x="383.3" y="215.3">DATA_I2S</text>
<text x="245.4" y="224.2">LED_WIFI</text>
<text x="332.3" y="244.1">SCL_I2C</text>
<text x="331.7" y="251.1">SDA_I2C</text>
<text x="206" y="281.1">LED_Motor_status</text>
</g>
<g font-size="3.9" fill="#800">
<text x="250.6" y="261">TITLE:</text>
<text x="379.2" y="265.7">REV:</text>
<text x="287.5" y="275.2">Company:</text>
<text x="378.9" y="275.8">Sheet: 1/1</text>
<text x="287.5" y="282.9">Date:</text>
<text x="336.6" y="282.9">Drawn By: anirudh.vn</text>
</g>
<g font-size="3.2" fill="#800">
<text x="41.8" y="6.8">1</text>
<text x="110.9" y="6.8">2</text>
<text x="180.1" y="6.8">3</text>
<text x="249.2" y="6.8">4</text>
<text x="318.3" y="6.8">5</text>
<text x="4.2" y="41.9">A</text>
<text x="406" y="41.9">A</text>
<text x="4.2" y="111.1">B</text>
<text x="406" y="111.1">B</text>
<text x="4.2" y="180.2">C</text>
<text x="406" y="180.2">C</text>
<text x="4.2" y="249.3">D</text>
<text x="406" y="249.3">D</text>
<text x="41.8" y="287.6">1</text>
<text x="110.9" y="287.6">2</text>
<text x="180.1" y="287.6">3</text>
<text x="249.2" y="287.6">4</text>
<text x="318.3" y="287.6">5</text>
</g>
<g font-size="3.2" fill="#000080">
<text x="185.2" y="15.9">74LVC1G17GW,125</text>
<text x="393.1" y="14.1">H4</text>
<text x="399.4" y="13.9" transform="rotate(90 399.4 13.9)">DZ200R-11-06-39</text>
<text x="356.1" y="21.4">U9</text>
<text x="192.2" y="26.5">U3</text>
<text x="260.9" y="26.5">R8</text>
<text x="236.1" y="31.8">XL485-SS</text>
<text x="260.7" y="30">ERJPA3J5R1V</text>
<text x="308.8" y="34.9">100nF</text>
<text x="308.8" y="31.8">C8</text>
<text x="345.6" y="33.7">MAX809T</text>
<text x="260.7" y="40.6">ERJPA3J5R1V</text>
<text x="264.3" y="37.1">R9</text>
<text x="243.2" y="42.4">U8</text>
<text x="295.4" y="59.6">BST23C712V</text>
<text x="295.4" y="56.4">D2</text>
<text x="399.3" y="63.5">C13</text>
<text x="395.9" y="70.6">100uF</text>
<text x="359.2" y="77.6">DZ200R-11-04-39</text>
<text x="373.4" y="81.6">H1</text>
<text x="395.9" y="89.4" transform="rotate(90 395.9 89.4)">10K</text>
<text x="56" y="93.5">ESP32-WROVER-E</text>
<text x="334.5" y="93.5">IC1</text>
<text x="70.4" y="97">U2</text>
<text x="205.7" y="97">IC2</text>
<text x="326.1" y="97">IIM-42352</text>
<text x="397.6" y="96.4" transform="rotate(90 397.6 96.4)">R13</text>
<text x="398.2" y="121.8" transform="rotate(-90 398.2 121.8)">C24</text>
<text x="401.7" y="124.3" transform="rotate(-90 401.7 124.3)">10nF</text>
<text x="61.9" y="128.8">TF PUSH</text>
<text x="63.4" y="132.3">CARD1</text>
<text x="140.1" y="149.4" transform="rotate(90 140.1 149.4)">10K</text>
<text x="143.6" y="149.3" transform="rotate(90 143.6 149.3)">R25</text>
<text x="392.3" y="144.7">10K</text>
<text x="394" y="148.2">R12</text>
<text x="355" y="165.8">R5</text>
<text x="28" y="172.8">3.3k</text>
<text x="28" y="169.7">R7</text>
<text x="52.7" y="172.8">15k</text>
<text x="52.7" y="169.7">R6</text>
<text x="339.4" y="172.9">10K</text>
<text x="346.5" y="172.9">10K</text>
<text x="355" y="169">10K U5</text>
<text x="360.7" y="172.9">TMP75AIDGKR</text>
<text x="144.2" y="174.8" transform="rotate(-90 144.2 174.8)">C6</text>
<text x="147.7" y="177.2" transform="rotate(-90 147.7 177.2)">10nF</text>
<text x="340.2" y="176.4">R10</text>
<text x="347.3" y="176.4">R4</text>
<text x="58.2" y="185.2">U7</text>
<text x="45.5" y="188.3">M3406-ADJ</text>
<text x="86.5" y="197.4">3.3uH</text>
<text x="86.5" y="194.2">L1</text>
<text x="361.9" y="202.8">MK1</text>
<text x="104.2" y="209.9">C11</text>
<text x="221.7" y="208">LD1</text>
<text x="361.9" y="206">ICS-41350</text>
<text x="104.2" y="213.1">10uF</text>
<text x="221.7" y="211">WS2812B-2020</text>
<text x="221.7" y="225.6">LD2</text>
<text x="103.9" y="232.9">R1</text>
<text x="110.4" y="231.1">15k</text>
<text x="155" y="231.1">C7</text>
<text x="165.6" y="231.1">C3</text>
<text x="176.2" y="231.1">C4</text>
<text x="186.8" y="231.1">C5</text>
<text x="221.7" y="228.7">WS2812B-2020</text>
<text x="69.5" y="238.4" transform="rotate(90 69.5 238.4)">R2</text>
<text x="88" y="239.9">C1</text>
<text x="96" y="239.9">100nF</text>
<text x="154.2" y="238.1">100nF</text>
<text x="164.8" y="238.1">100nF</text>
<text x="175.4" y="238.1">100nF</text>
<text x="186.9" y="238.1">22uF</text>
<text x="360.8" y="238.1">FT24C16A-ELR-T</text>
<text x="71.3" y="244.2" transform="rotate(90 71.3 244.2)">2.8K</text>
<text x="221.7" y="243.3">LD3</text>
<text x="91.5" y="247">U6</text>
<text x="118.3" y="247">L2</text>
<text x="122.7" y="247">3.3uH</text>
<text x="221.7" y="246.3">WS2812B-2020</text>
<text x="117.2" y="252.9" transform="rotate(90 117.2 252.9)">DSK16</text>
<text x="134.8" y="254.3" transform="rotate(90 134.8 254.3)">C2</text>
<text x="88" y="261.1">RY8310</text>
<text x="126" y="259.7" transform="rotate(90 126 259.7)">10uF</text>
<text x="134.8" y="261.5" transform="rotate(90 134.8 261.5)">22uF</text>
<text x="221.7" y="263.9">WS2812B-2020</text>
<text x="221.7" y="260.9">LD4</text>
<text x="117.2" y="270.2" transform="rotate(90 117.2 270.2)">D1</text>
<text x="126" y="270.2" transform="rotate(90 126 270.2)">C9</text>
</g>
<g font-size="3.2" fill="#00f">
<text x="389.5" y="17.9">1</text>
<text x="70.3" y="18.3" transform="rotate(-90 70.3 18.3)">39</text>
<text x="205.4" y="21.4">N.C.</text>
<text x="213.7" y="19.7">1</text>
<text x="213.7" y="23.2">2</text>
<text x="341.9" y="23.2">2</text>
<text x="389.5" y="21.4">2</text>
<text x="393" y="19.7">1</text>
<text x="393" y="23.2">2</text>
<text x="50.9" y="26.7">2</text>
<text x="54.4" y="28.5">3V3</text>
<text x="71.8" y="28" transform="rotate(-90 71.8 28)">GND</text>
<text x="79.2" y="28.5">IO23</text>
<text x="88.5" y="26.7">37</text>
<text x="183.2" y="26.7">4</text>
<text x="186.7" y="28.5">Y</text>
<text x="210.1" y="25">A</text>
<text x="345.4" y="25">RESET</text>
<text x="389.5" y="25">3</text>
<text x="389.5" y="28.5">4</text>
<text x="393" y="26.7">3</text>
<text x="50.9" y="30.3">3</text>
<text x="54.4" y="32">EN</text>
<text x="78.4" y="35.6">TXD0</text>
<text x="79.2" y="32">IO22</text>
<text x="88.5" y="30.3">36</text>
<text x="88.5" y="33.8">35</text>
<text x="232.5" y="35.6">1</text>
<text x="389.5" y="32">5</text>
<text x="389.5" y="35.6">6</text>
<text x="393" y="30.3">4</text>
<text x="393" y="33.8">5</text>
<text x="50.9" y="40.9">6</text>
<text x="50.9" y="37.3">5</text>
<text x="54.4" y="39.1">SENSOR_VN</text>
<text x="78.2" y="39.1">RXD0</text>
<text x="88.5" y="37.3">34</text>
<text x="88.5" y="40.9">33</text>
<text x="232.5" y="39.1">2</text>
<text x="236" y="37.3">RO</text>
<text x="236" y="40.9">RE#</text>
<text x="248.9" y="40.9">B</text>
<text x="252.6" y="39.1">7</text>
<text x="393" y="37.3">6</text>
<text x="50.9" y="47.9">8</text>
<text x="50.9" y="44.4">7</text>
<text x="54.4" y="46.1">IO35</text>
<text x="54.4" y="42.6">IO34</text>
<text x="79.2" y="42.6">IO21</text>
<text x="82.4" y="46.1">NC</text>
<text x="88.5" y="44.4">32</text>
<text x="88.5" y="47.9">31</text>
<text x="232.5" y="42.6">3</text>
<text x="232.5" y="46.1">4</text>
<text x="236" y="44.4">DE</text>
<text x="236" y="47.9">DI</text>
<text x="248.9" y="44.4">A</text>
<text x="252.6" y="42.6">6</text>
<text x="50.9" y="51.4">9</text>
<text x="54.4" y="53.2">IO33</text>
<text x="54.4" y="49.7">IO32</text>
<text x="79.2" y="49.7">IO19</text>
<text x="79.2" y="53.2">IO18</text>
<text x="88.5" y="51.4">30</text>
<text x="276.7" y="48.3" transform="rotate(-90 276.7 48.3)">2</text>
<text x="290.8" y="48.3" transform="rotate(-90 290.8 48.3)">1</text>
<text x="48.8" y="58.5">11</text>
<text x="48.8" y="55">10</text>
<text x="54.4" y="56.7">IO25</text>
<text x="81.2" y="56.7">IO5</text>
<text x="88.5" y="55">29</text>
<text x="88.5" y="58.5">28</text>
<text x="48.8" y="65.5">13</text>
<text x="48.8" y="62">12</text>
<text x="54.4" y="63.8">IO27</text>
<text x="54.4" y="60.3">IO26</text>
<text x="82.4" y="60.3">NC</text>
<text x="82.4" y="63.8">NC</text>
<text x="88.5" y="62">27</text>
<text x="88.5" y="65.5">26</text>
<text x="283.8" y="64.4" transform="rotate(-90 283.8 64.4)">3</text>
<text x="371.9" y="63.8">3</text>
<text x="371.9" y="60.3">4</text>
<text x="375.4" y="65.5">3</text>
<text x="375.4" y="62">4</text>
<text x="48.8" y="69.1">14</text>
<text x="54.4" y="70.8">IO12</text>
<text x="54.4" y="67.3">IO14</text>
<text x="81.2" y="67.3">IO4</text>
<text x="81.2" y="70.8">IO0</text>
<text x="88.5" y="69.1">25</text>
<text x="371.9" y="70.8">1</text>
<text x="371.9" y="67.3">2</text>
<text x="375.4" y="69.1">2</text>
<text x="48.8" y="76.1">16</text>
<text x="54.4" y="77.9">IO13</text>
<text x="79.2" y="77.9">IO15</text>
<text x="81.2" y="74.4">IO2</text>
<text x="88.5" y="72.6">24</text>
<text x="88.5" y="76.1">23</text>
<text x="375.4" y="72.6">1</text>
<text x="48.8" y="83.2">18</text>
<text x="48.8" y="79.7">17</text>
<text x="54.4" y="81.4">NC</text>
<text x="82.4" y="81.4">NC</text>
<text x="88.5" y="79.7">22</text>
<text x="88.5" y="83.2">21</text>
<text x="48.8" y="86.7">19</text>
<text x="54.4" y="88.5">NC</text>
<text x="54.4" y="84.9">NC</text>
<text x="82.4" y="84.9">NC</text>
<text x="82.4" y="88.5">NC</text>
<text x="88.5" y="86.7">20</text>
<text x="66.8" y="113.5" transform="rotate(-90 66.8 113.5)">10</text>
<text x="73.9" y="113.5" transform="rotate(-90 73.9 113.5)">11</text>
<text x="45.3" y="116.7">10</text>
<text x="50.8" y="118.5">CD</text>
<text x="68.2" y="118.3" transform="rotate(-90 68.2 118.3)">10</text>
<text x="75.3" y="118.3" transform="rotate(-90 75.3 118.3)">11</text>
<text x="47.3" y="123.8">7</text>
<text x="47.3" y="120.2">8</text>
<text x="50.8" y="125.5">DAT0</text>
<text x="50.8" y="122">DAT1</text>
<text x="47.3" y="130.8">5</text>
<text x="47.3" y="137.9">3</text>
<text x="50.8" y="132.6">CLX</text>
<text x="47.3" y="141.4">2</text>
<text x="50.8" y="143.2">CD/DAT3</text>
<text x="50.8" y="139.6">CMD</text>
<text x="47.3" y="144.9">1</text>
<text x="50.8" y="146.7">DAT2</text>
<text x="68.2" y="148.1" transform="rotate(-90 68.2 148.1)">13</text>
<text x="75.3" y="148.1" transform="rotate(-90 75.3 148.1)">12</text>
<text x="66.8" y="152.8" transform="rotate(-90 66.8 152.8)">13</text>
<text x="73.9" y="152.8" transform="rotate(-90 73.9 152.8)">12</text>
<text x="356" y="178.4">1</text>
<text x="356" y="182">2</text>
<text x="356" y="185.5">3</text>
<text x="359.5" y="180.2">SDA</text>
<text x="359.5" y="183.7">SCL</text>
<text x="380.9" y="183.7">A0</text>
<text x="386.6" y="185.5">6</text>
<text x="386.6" y="182">7</text>
<text x="359.5" y="187.3">ALERT</text>
<text x="380.9" y="190.8">A2</text>
<text x="380.9" y="187.3">A1</text>
<text x="386.6" y="189">5</text>
<text x="43.8" y="192.5">5</text>
<text x="47.3" y="194.3">FB</text>
<text x="66" y="194.3">RUN</text>
<text x="74.4" y="192.5">1</text>
<text x="43.8" y="199.6">4</text>
<text x="47.3" y="201.4">VIN</text>
<text x="67.6" y="201.4">SW</text>
<text x="74.4" y="199.6">3</text>
<text x="214.9" y="215.5">1</text>
<text x="218.4" y="217.2">DO</text>
<text x="229.7" y="220.8">DI</text>
<text x="234.9" y="219">3</text>
<text x="214.9" y="233.1">1</text>
<text x="218.4" y="234.9">DO</text>
<text x="229.7" y="238.4">DI</text>
<text x="234.9" y="236.6">3</text>
<text x="79.3" y="243.7">1</text>
<text x="83.7" y="245.1">BST</text>
<text x="98.2" y="245.1">SW</text>
<text x="106" y="243.7">6</text>
<text x="359.5" y="241.9">1</text>
<text x="363" y="243.7">SCL U4</text>
<text x="376.5" y="243.7">WP</text>
<text x="383.1" y="241.9">5</text>
<text x="79.3" y="250.8">2</text>
<text x="106" y="250.8">5</text>
<text x="214.9" y="250.8">1</text>
<text x="359.5" y="249">3</text>
<text x="363" y="250.8">SDA</text>
<text x="79.3" y="257.8">3</text>
<text x="83.7" y="252.2">GND</text>
<text x="97.6" y="252.2">VIN</text>
<text x="106" y="257.8">4</text>
<text x="218.4" y="252.5">DO</text>
<text x="229.7" y="256">DI</text>
<text x="234.9" y="254.3">3</text>
<text x="83.7" y="259.2">FB</text>
<text x="99.1" y="259.2">EN</text>
<text x="214.9" y="268.4">1</text>
<text x="218.4" y="270.2">DO</text>
<text x="229.7" y="273.7">DI</text>
<text x="234.9" y="271.9">3</text>
</g>
<g font-size="3.2">
<text x="50.9" y="23.2">1</text>
<text x="88.5" y="23.2">38</text>
<text x="54.4" y="25">GND</text>
<text x="79.7" y="25">GND</text>
<text x="205" y="28.5">GND</text>
<text x="213.7" y="26.7">3</text>
<text x="341.9" y="26.7">1</text>
<text x="345.4" y="28.5">GND</text>
<text x="243.8" y="47.9">GND</text>
<text x="252.6" y="46.1">5</text>
<text x="48.8" y="72.6">15</text>
<text x="54.4" y="74.4">GND</text>
<text x="47.3" y="127.3">6</text>
<text x="50.8" y="129">VSS</text>
<text x="356" y="189">4</text>
<text x="359.5" y="190.8">GND</text>
<text x="65.6" y="197.8">GND</text>
<text x="74.4" y="196.1">2</text>
<text x="214.9" y="219">2</text>
<text x="218.4" y="220.8">GND</text>
<text x="214.9" y="236.6">2</text>
<text x="218.4" y="238.4">GND</text>
<text x="359.5" y="245.5">2</text>
<text x="363" y="247.2">GND</text>
<text x="214.9" y="254.3">2</text>
<text x="218.4" y="256">GND</text>
<text x="214.9" y="271.9">2</text>
<text x="218.4" y="273.7">GND</text>
</g>
<g font-size="3.2" fill="#f00">
<text x="183.2" y="19.7">5</text>
<text x="186.7" y="21.4">VCC</text>
<text x="341.9" y="19.7">3</text>
<text x="345.4" y="21.4">VDD</text>
<text x="50.9" y="33.8">4</text>
<text x="54.4" y="35.6">SENSOR_VP</text>
<text x="252.6" y="35.6">8</text>
<text x="244.5" y="37.3">VCC</text>
<text x="47.3" y="134.3">4</text>
<text x="50.8" y="136.1">VDD</text>
<text x="386.6" y="178.4">8</text>
<text x="380.4" y="180.2">V+</text>
<text x="234.9" y="215.5">4</text>
<text x="226.4" y="217.2">VDD</text>
<text x="234.9" y="233.1">4</text>
<text x="226.4" y="234.9">VDD</text>
<text x="234.9" y="250.8">4</text>
<text x="375" y="250.8">VCC</text>
<text x="383.1" y="249">4</text>
<text x="226.4" y="252.5">VDD</text>
<text x="234.9" y="268.4">4</text>
<text x="226.4" y="270.2">VDD</text>
</g>
<g font-size="2.8" fill="#840000">
<text x="184.3" y="102.9">1</text>
<text x="184.3" y="106.4">2</text>
<text x="192.1" y="104.3">SDO/ADDR</text>
<text x="192.1" y="107.8">SDI/SDA</text>
<text x="219.6" y="107.8">GND_1</text>
<text x="223" y="104.3">VDD</text>
<text x="234.1" y="102.9">7</text>
<text x="234.1" y="106.4">8</text>
<text x="184.3" y="110">3</text>
<text x="184.3" y="113.5">4</text>
<text x="192.1" y="111.3">IO_VDD</text>
<text x="219.6" y="111.3">GND_2</text>
<text x="232.4" y="113.5">10</text>
<text x="234.1" y="110">9</text>
<text x="184.3" y="117">5</text>
<text x="192.1" y="114.8">TRIG</text>
<text x="192.1" y="118.4">INT1 KX134-1211</text>
<text x="223" y="114.8">NCS</text>
<text x="224.6" y="118.4">NC</text>
<text x="232.4" y="117">11</text>
<text x="184.3" y="120.5">6</text>
<text x="192.1" y="121.9">INT2</text>
<text x="214.5" y="121.9">SCLK/SCL</text>
<text x="232.4" y="120.5">12</text>
</g>
<g font-size="2.1" fill="#a54b4b">
<text x="341.5" y="93.4" transform="rotate(-90 341.5 93.4)">14</text>
<text x="345.1" y="93.4" transform="rotate(-90 345.1 93.4)">13</text>
<text x="348.6" y="93.4" transform="rotate(-90 348.6 93.4)">12</text>
<text x="324.3" y="102.2">1</text>
<text x="324.3" y="105.8">2</text>
<text x="331.1" y="102.6">AP_SDO</text>
<text x="331.1" y="106.1">RESV_1</text>
<text x="343.3" y="107.3" transform="rotate(-90 343.3 107.3)">AP_SDI</text>
<text x="350.3" y="106.2" transform="rotate(-90 350.3 106.2)">AP_CS</text>
<text x="351.2" y="107.5">RESV4</text>
<text x="351.2" y="104">RESV5</text>
<text x="364.1" y="105.8">10</text>
<text x="364.1" y="102.2">11</text>
<text x="324.3" y="109.3">3</text>
<text x="324.3" y="112.8">4</text>
<text x="331.1" y="109.6">RESV_2</text>
<text x="331.1" y="113.2">INT1/INT</text>
<text x="346.8" y="108.9" transform="rotate(-90 346.8 108.9)">AP_SCLK</text>
<text x="351.7" y="111">CLKIN</text>
<text x="364.1" y="112.8">8</text>
<text x="364.1" y="109.3">9</text>
<text x="343.3" y="117.2" transform="rotate(-90 343.3 117.2)">VDDIO</text>
<text x="346.8" y="117.2" transform="rotate(-90 346.8 117.2)">GND</text>
<text x="350.3" y="117.2" transform="rotate(-90 350.3 117.2)">RESV3</text>
<text x="353.6" y="114.6">VDD</text>
<text x="341.5" y="124.4" transform="rotate(-90 341.5 124.4)">5</text>
<text x="345.1" y="124.4" transform="rotate(-90 345.1 124.4)">6</text>
<text x="348.6" y="124.4" transform="rotate(-90 348.6 124.4)">7</text>
</g>
<g font-size="2.1" fill="#840000">
<text x="344.8" y="214">4</text>
<text x="352.6" y="215.1">CLK</text>
<text x="374.2" y="211.6">VDD</text>
<text x="384.5" y="210.5">5</text>
<text x="344.8" y="221.1">2</text>
<text x="372.9" y="218.7">DATA</text>
<text x="384.5" y="217.6">1</text>
<text x="352.6" y="222.2">SELECT</text>
<text x="374.2" y="225.7">GND</text>
<text x="384.5" y="224.6">3</text>
</g>
</svg>
